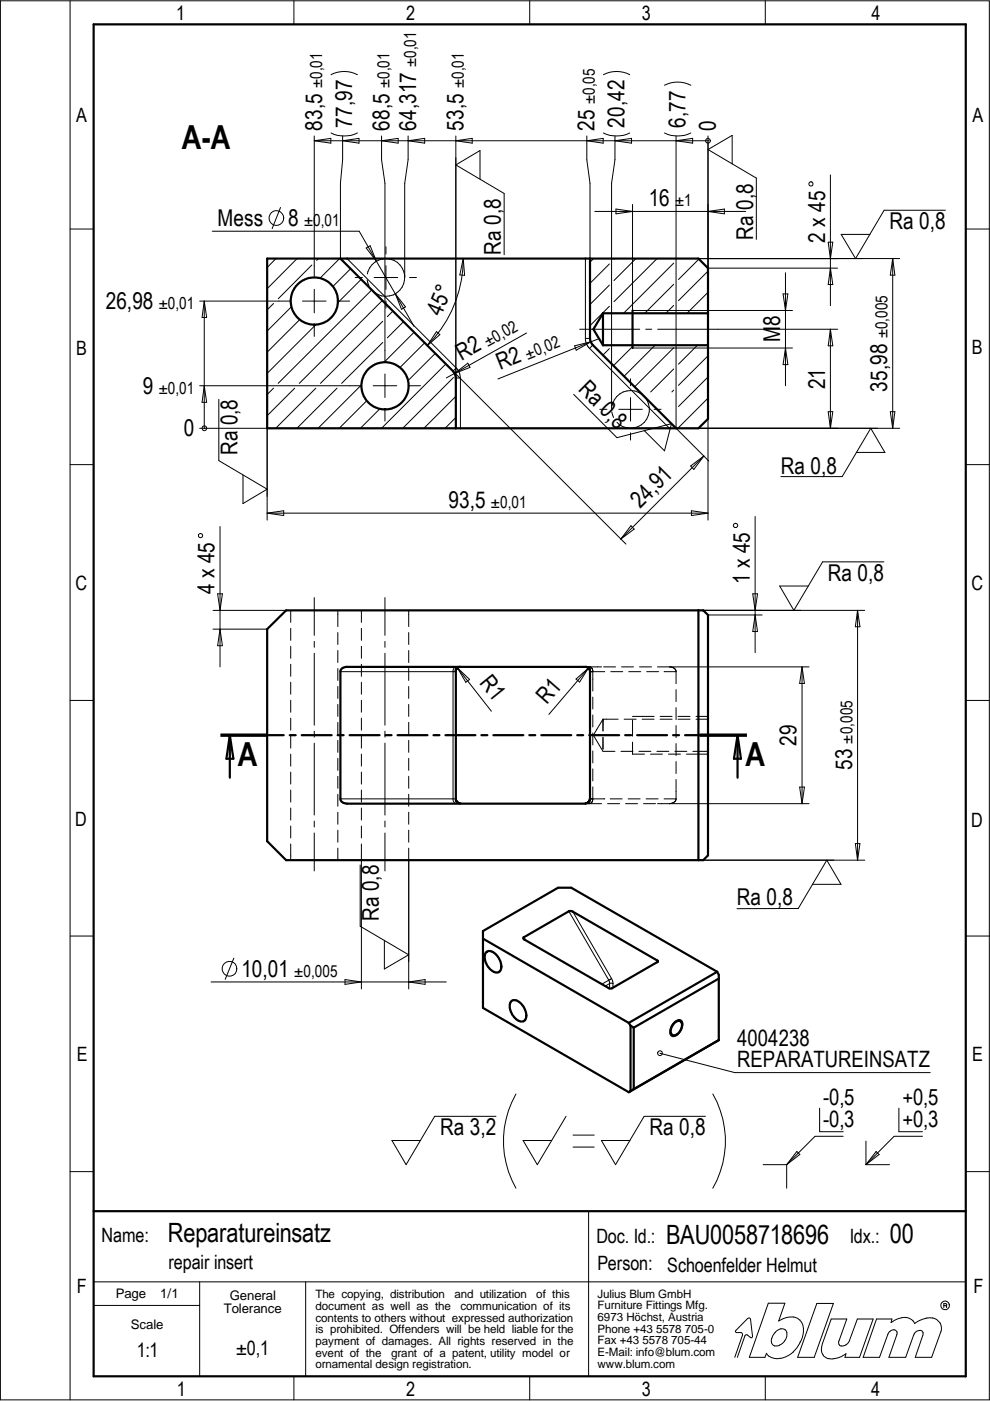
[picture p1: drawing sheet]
<svg xmlns="http://www.w3.org/2000/svg" width="210mm" height="297mm" viewBox="0 0 210 297" stroke-linecap="round" stroke-linejoin="round" font-family="sans-serif">
<g fill="none" stroke="#000" stroke-width=".21">
<path d="M.1 .2h209.7v296.6h-209.7zM14.9 .2v296.6M62.3 .2v5M70.2 15.8a6.1 6.1 0 0 1 5.6 0M112.3 .2v5M127.9 15.8a6.1 6.1 0 0 1 5.6 0M140.9 18.1a6.1 6.1 0 0 1 5.6 0M162.3 .2v5M66.6 29.8h83.5M66.6 28.8v30M66.6 29.8l3.5-.5v1.1zM70.2 28.2a6.5 6.5 0 0 0 5.6 0"/>
<path d="M72.6 28.8v5.1l-.4 5v15.9M72.6 29.8l3.5-.5v1.1zM80.9 28.8v5.1l.7 5v37.9M80.9 29.8l3.5-.5v1.1zM86.5 28.8v5.1l-.7 5v19.9M86.5 29.8l3.5-.5v1.1zM96.6 28.8v51.3h1v10.7M96.6 29.8l3.5-.5v1.1zM101.8 38v-6.1l-5.2 3.1 10.3 6v13M124.4 28.8v5.1l.7 5v15.9M124.4 29.8l3.5-.5v1.1zM127.9 28.2a6.5 6.5 0 0 0 5.6 0"/>
<path d="M130.4 28.8v5.1l-.7 5v47.9M130.4 29.8l3.5-.5v1.1zM140.9 28.2a6.5 6.5 0 0 0 5.6 0M143.3 28.8v62l7 6.9M143.3 29.8l3.6-.5v1.1zM150.1 29.8h.1M150.1 28.8v44.4M155.2 34.8v-6.1l-5.1 3 10.3 6.1v13M176.1 37.1v27.7M14.9 48.6h5M45 49h31.2l3.6 6.4M58.5 54.8l-1.9 1.9"/>
<path d="M59.5 44l-1.8 4.5M63 54.8l-6.4 6.4M66.1 56.2l-7.1 7.1M67.5 54.8l-.4 .4M72 54.8l-4.1 4.2M73.6 54.8l23.1 23.2M74.3 57l-3.7 3.7M75.3 58.8h1.5M76.6 59.2l-5 5M77.6 52.6l.9-.5 1.3 3.3zM77.9 59.4l.3 1.2M77.9 58.1a4 4 0 0 1 5.4-3 4 4 0 0 1 1.8 6 4 4 0 0 1-6.1 .5"/>
<path d="M79.3 58.8h5M79.8 55.4l4 6.9M81.8 52.3v1.5M81.8 56.3v5M86.8 58.8h1.5M98.2 54.8a26.1 26.1 0 0 1-7.6 18.5M98.2 54.8l.3 3.6-1-.1zM124.1 54.8v17M125.9 54.8l-.8 .8M126.1 44.8h32M129.2 56l-4.1 4.1M130.3 54.8l-.1 .2"/>
<path d="M130.6 44.3l3.5 .5-3.5 .5zM134.1 43.3v22.5h33.9M134.8 54.8l-4.6 4.7M139.3 54.8l-9.1 9.2M142.8 55.8l-10.6 10.6M148.1 54.8h42.7M148.2 54.9l-4.4 4.4M150.1 57.5l-6.3 6.3M150.1 44.8l3.5-.5v1zM150.1 56.9h27.5M166.5 57.8v24M175.6 51.4h1l-.5 3.4z"/>
<path d="M176.1 56.9l.5 3.4h-1zM189.3 54.8v36M189.3 54.8l.4 3.5h-.9zM200.4 44.6h-12.9l-6.1 10.2-3-5.1h6M204.8 48.6h5M42.3 63.8h19.3M43.3 63.8v27M43.3 63.8l.5 3.5h-1zM58 64.3l-1.4 1.4M61.8 65l-5.2 5.2M63.5 67.8l-6.9 6.9M64.1 63.8h5"/>
<path d="M66.6 61.3v5M66.6 68.8v2.5M67 68.8l-10.4 10.4M71.6 63.8h2.5M78.8 61.5l-19.8 19.8M81.1 63.7l-17.6 17.6M81.2 68.1l-13.3 13.2M81.2 72.6l-8.8 8.7M81.6 79.3v5M81.8 63.8v1.5M83.3 66l-1.2 1.1M83.8 62.3l4 6.9"/>
<path d="M83.8 62.3l2.2 2.8-.9 .5zM85.6 68.2l-3.5 3.4M87.8 70.4l-6.4 6.4M90 72.7l-5.2 5.2M92.3 74.9l-5.8 5.8M92.5 70.3l.8 .7-2.7 2.3zM94.5 77.2l-13.6 13.6M96.4 79.2l-1.8 .9M96.4 79.2l2.8-2.2 .5 .9zM96.7 78l-.6 .7 36.6 36.7M96.7 78l.8 1.2 .1 .9M111.6 70.6l-15.2 8.6"/>
<path d="M121.8 73.3l3.5-.8-3.1 1.8zM122.9 69.8h12.7M124.1 71.8h1M124.1 71.8l.2 1.1 .7 1M125 73.9l16.9 16.9M125.3 72.5l-19.7 7.8M125.7 73.2l-.7 .7M127.1 71.8l-1.8 .7M129.2 60.5l-4.1 4.1M129.2 64.9l-4.1 4.1M129.2 73.9l-1.4 1.4M134.1 73.8h33.9"/>
<path d="M134.4 73.2l-4.2 4.2M136.9 69.8h1.3M138.9 73.2l-6.6 6.6M139.4 69.8h38.2M142.8 60.3l-6.1 6.1M142.8 64.8l-1.6 1.6M142.8 73.7l-8.2 8.3M142.8 78.2l-4.8 4.9M147.9 73.2l-4.1 4M150.1 62l-4.4 4.4M150.1 75.4l-6.3 6.3M150.1 79.9l-6.3 6.3"/>
<path d="M166 62.3h1l-.5 3.5zM166.5 73.8l.5 3.5h-1zM176.1 69.8v21M176.1 69.8l.5 3.5h-1zM14.9 98.5h5M42.3 90.8h14.3v19.5M42.3 81.8h34.3M43.3 90.8h.1M43.3 81.8l.5 3.5h-1zM46.4 84.7v13l10.2 6-5.1 3.1v-6.1M58 82.3l-1.4 1.4M62.5 82.3l-5.9 5.8"/>
<path d="M67 82.3l-8.5 8.5M71.5 82.3l-8.6 8.5M76.6 81.6l-9.2 9.2M77.8 85l-5.9 5.8M79.1 81.8h5M80.5 86.7l-4.1 4.1M81.6 86.8v2.5M86.6 81.8h2.6M96.1 80.1l-10.7 10.7M96.6 84l-6.7 6.8M96.6 88.5l-2.2 2.3M121.6 83.6l9.2 9.2 11.6-3-1.5 5.8-4.3-4.3"/>
<path d="M127.2 86.8h1.5M129.7 87.3l.4 1.2M129.8 86.1a4 4 0 0 1 5.4-3 4 4 0 0 1 1.8 5.9 4 4 0 0 1-6.2 .5M131.2 86.8h5M133.7 80.3v1.5M133.7 84.3v5M133.7 91.8v1.5M138.7 86.8h1.5M142.8 82.7l-.3 .4M143.7 90.8h.1M146.4 98.8l2.8-2.1-2.1 2.8zM148.1 90.8h42.7"/>
<path d="M149.2 96.7l-17.6 17.6M150.1 84.4l-6.3 6.3M150.1 88.8v21.5M175.6 87.3h1l-.5 3.5zM181.6 95.9h6l-3-5.1-6 10.2h-13M188.8 87.3h.9l-.4 3.5zM204.8 98.5h5M46.7 111.6v29.8M56.6 108.8h93.5M56.6 108.8l3.6-.5v1zM133.8 111.5l.7 .7-2.9 2.1zM146.6 108.3l3.5 .5-3.5 .5z"/>
<path d="M160.1 109.5v28.9M187.4 119.1h-13l-6.1 10.3-3-5.2h6.1M45.2 129.4h15.5M45.2 133.4h11.4M46.1 125.9h1.1l-.5 3.5zM46.7 133.4l.5 3.5h-1.1zM61.6 129.4v2.6M61.6 133.2v2.6M61.6 137v2.6M66.6 126.7v8M66.6 136v1.2M66.6 138.5v15.3"/>
<path d="M71.6 129.4v3.4M71.6 134.1v2.6M71.6 137.9v2.6M76.6 129.4v2.6M76.6 133.2v2.6M76.6 137v2.6M81.6 126.7v8M81.6 136v1.2M81.6 138.5v15.3M86.7 129.4v3.4M86.7 134.1v2.6M86.7 137.9v2.6"/>
<path d="M148.1 129.4h35.2M150.1 130.4h11.5M159.6 125.9h1l-.5 3.5zM160.1 130.4l.5 3.5h-1zM181.8 129.4v53M181.8 129.4l.5 3.5h-.9zM14.9 148.5h5M61.6 140.8v2.6M61.6 144.7v2.5M61.6 148.5v2.5M61.6 152.3v2.5M61.6 156.1v2.5"/>
<path d="M61.6 159.9v2.5M66.6 155v1.3M66.6 157.6v15.2M71.6 141.7v2.6M71.6 145.5v2.6M71.6 149.4v2.5M71.6 153.2v2.5M71.6 157v2.5M72.2 142.4h23.9M76.6 140.8v2.6M76.6 144.7v2.5M76.6 148.5v2.5"/>
<path d="M76.6 152.3v2.5M76.6 156.1v2.5M76.6 159.9v2.5M81.6 155v1.3M81.6 157.6v15.2M86.7 141.7v2.6M86.7 145.5v2.6M86.7 149.4v2.5M86.7 153.2v2.5M86.7 157v2.5M96.1 142.4h.5M96.1 142.4v27"/>
<path d="M96.7 141.4l-.5 .3-.1 .7M97 141.6l7.2 9.2M97 141.6l2.6 2.5-.8 .6zM122.1 144l2.7-2.4-1.9 3zM124.1 141.4h3.5M124.8 141.6l-8.4 9.9M125.1 142.4h3.1M125.1 141.4l.5 .4M125.6 141.8l.1 .4v4.3M125.6 141.8h.1M125.7 147.8v2.5M125.7 151.6v2.5"/>
<path d="M125.7 155.4v2.5M125.7 159.2v2.6M127.8 152.5v2.5M127.8 156.3v2.5M127.8 152.5h3.3M127.8 152.5l-2 3.4 2 3.4h2.6M128 141.4h2.5M129.5 142.4h2.5M131.7 159.3h2.5M131.8 141.4h2.5M132.3 152.5h2.6M133.3 142.4h2.5"/>
<path d="M134.1 152.7v3.4M134.1 157.4v2.5h2.6M134.1 151.9h4.6M135.5 159.3h2.5M135.6 141.4h2.5M136.1 152.5h2.6M137.1 142.4h2.6M137.9 159.9h2.6M139.3 159.3h2.5M139.4 141.4h32.1M140 152.5h2.5M140 151.9h2.5"/>
<path d="M140.8 142.4h2.5M141.7 159.9h2.6M142.2 141.4h.1M142.4 141.4l.6 .3 .3 .6v2.6M143.1 159.3h2.5M143.3 142v.1M143.3 146.2v2.6M143.3 150v2.6M143.3 153.8v2.6M143.3 157.6v2.6M143.8 152.5h2.5M143.8 151.9h2.5"/>
<path d="M145.5 159.9h4.6M146.9 159.3h3.2M147.6 152.5h2.5M147.6 151.9h2.5M170.1 141.4v29M170.1 141.4l.5 3.5h-1.1zM204.8 148.5h5M61.6 163.7v2.5M61.6 167.5v2.6M61.6 171.3v2.6M61.6 175.1v2.6M61.6 178.9v3.5"/>
<path d="M66.6 174.1v1.2M66.6 176.6v8.1M71.6 160.8v2.5M71.6 164.6v2.5M71.6 168.4v2.5M71.6 172.2v2.6M71.6 176v2.6M71.6 179.8v2.6M72.2 169.4h23.9M76.6 163.7v2.5M76.6 167.5v2.6M76.6 171.3v2.6"/>
<path d="M76.6 175.1v2.6M76.6 178.9v30.8M81.6 174.1v1.2M81.6 176.6v8.1M86.7 160.8v2.5M86.7 164.6v2.5M86.7 168.4v2.5M86.7 172.2v2.6M86.7 176v2.6M86.7 179.8v29.9M96.1 169.4l.1 .6 .5 .4M96.1 169.4h.5"/>
<path d="M124.1 170.4h3.5M125.1 169.4h3.1M125.7 166.8v2.8l-.1 .4-.5 .4M125.7 163v2.6M128.8 170.4h2.6M129.4 169.4h2.5M132.6 170.4h2.6M133.2 169.4h2.5M136.4 170.4h2.6M137 169.4h2.5M139.4 170.4h32.1M140.8 169.4h2.5"/>
<path d="M143.3 169.6v.1M143.3 161.5v2.5M143.3 165.3v4.2a1.47 1.47 0 0 1-1.3 .9M169.5 166.9h1.1l-.5 3.5zM181.4 178.9h.9l-.5 3.5zM14.9 198.5h5M76.4 183.4v13l10.3 6-5.2 3v-6M111.1 198.7l.3 .6M120.6 193.2l8.5 14.6M121.5 193.3l8.2 14.2M148.1 182.4h35.2M172.3 187.5h6l-3-5.1-6.1 10.2-12.9 .1"/>
<path d="M204.8 198.5h5M44.7 208.2h49.9M49.6 203.2l-1.8 4.4M73.2 207.7l3.4 .5-3.4 .5zM86.7 208.2l3.4-.5v1zM129.1 207.8l.1 .7M129.1 207.8l-1.5 .9M129.2 208.5h.8M129.2 208.5l-.9 .6M129.2 208.5v1.1M129.7 207.5l.3 1M129.7 207.5l-.6 .3"/>
<path d="M130 208.5v.9M139.3 203.6v.4M142.9 216.7a1.03 1.03 0 0 1 1.8-.1 2.64 2.64 0 0 1-2.1 3.2 1.15 1.15 0 0 1-.5-1.7l.4-.9zM105.2 236.7h-13l-6.1 10.2-3-5.1h6.1M109.4 231.9a20.2 20.2 0 0 0 0 20M120 236.7l-6.1 10.2-3-5.1h6.1M139.9 223.3l15.9 4.1h41.4M149.6 236.7h-13l-6.1 10.2-3-5.1h6.1M151.1 231.9a19.9 19.9 0 0 1 0 20M173.8 234.9v5h5M190.6 234.9v5h5M14.9 248.4h5"/>
<path d="M121.5 240.7h4.5M121.5 243.2h4.5M124.8 256.8v35M161.8 246.9h5M166.8 246.9v5M169 244.1l.6 .7-2.8 2.1zM178.8 240.9h-6l-6 6M183.6 246.9h5M183.6 241.9v5M185.8 244.1l.6 .7-2.8 2.1zM195.6 240.9h-6l-6 6M204.8 248.4h5"/>
<path d="M19.9 276.8h22.4M19.9 271.8h184.9M42.3 271.8v20M64.8 271.8v20M162.9 276.3h3.5l-1.3 3.8 1.8-.8 1.4-.1a2.43 2.43 0 0 1 2 2.4 6.3 6.3 0 0 1-5.5 6.5 2.23 2.23 0 0 1-2.3-1.2l-.3 .9h-3.3zM173.2 276.4h3.5l-4.1 11.4h-3.5zM176.2 279.7h3.3l-1.6 4.6a.8 .8 0 0 0 .2 1 .8 .8 0 0 0 1.1-.1l.4-.3 .4-.5 1.8-4.7h3.3l-2.9 8.1h-3l.2-.8a4.3 4.3 0 0 1-4.3 .8 2.36 2.36 0 0 1-.7-3zM185.8 279.7h3.3l-.2 .7a3.6 3.6 0 0 1 4.6-.4l.4 .6a4.4 4.4 0 0 1 4.8-.8 2.17 2.17 0 0 1 .8 2.6l-2 5.4h-3.4l1.6-4.8v-.5a1.12 1.12 0 0 0-1.9 .4l-1.8 4.9h-3.5l1.7-4.8a.86 .86 0 0 0-.6-1 .86 .86 0 0 0-1 .4l-.3 .5-1.8 4.9h-3.5zM200.1 276.8h.5M200.6 276.8l.1 .4M200.6 276.8a.21 .21 0 0 0 .1-.2 .21 .21 0 0 0-.2-.2h-.4v.8M62.3 291.8v5"/>
<path d="M112.3 291.8v5M155.8 287.8l1.6-4.8-.1-.4-1.2-.1-.2-.3 2.8-2.8 .4 .3 .5 3.6a.27 .27 0 0 1-.2 .3 .27 .27 0 0 1-.3-.1l-.7-.5-.4 .1-1.7 4.7M162.3 291.8v5M164.5 282.4a1.34 1.34 0 0 1 2.3 0v.2a2.45 2.45 0 0 1-.6 2l-1 .7-.9 .1a1.41 1.41 0 0 1-.5-2.1z"/>
<circle cx="150.1" cy="29.8" r=".49"/>
<circle cx="171.9" cy="39" r=".44"/>
<circle cx="58.6" cy="46.2" r="1.57"/>
<circle cx="43.3" cy="90.8" r=".49"/>
<circle cx="42.5" cy="113.6" r=".44"/>
<circle cx="156" cy="111.4" r=".46"/>
<circle cx="48.6" cy="205.4" r="1.56"/>
<circle cx="139.9" cy="223.3" r=".51"/>
<circle cx="200.4" cy="276.8" r=".91"/>
</g>
<g fill="none" stroke="#000" stroke-width=".47">
<path d="M19.9 5.2h184.9v286.6h-184.9zM72.2 54.8l24.1 24.2 .3 1.1v10.7M72.2 54.8h52.9M72.2 54.8h-15.6v36h40M125.1 54.8v17l.2 .8 .4 .6 17.6 17.6M125.1 54.8h23l2 2.1v31.9l-2 2h-4.8M127.8 66.4h22.3M127.8 66.4l-2 3.4 2 3.4M127.8 73.2h22.3M127.8 66.4v6.8M134.1 65.8v8M96.6 90.8h46.7"/>
<path d="M56.6 133.4l4.1-4h88.4l1 1v51l-1 1h-88.4l-4.1-4zM148.1 129.4v53M48.7 155.9l.8 5h-1.5zM48.7 155.9v9M56.7 155.9h3.5M61.4 155.9h1.3M64 155.9h6.3M71.6 155.9h1.3M74.1 155.9h6.4M81.7 155.9h1.3M84.3 155.9h6.3M91.9 155.9h1.3"/>
<path d="M94.4 155.9h6.4M97.6 141.4l-.6 .1-.4 .6v27.5l.4 .5 .6 .2M102.1 155.9h1.2M104.6 155.9h6.4M112.2 155.9h1.3M114.8 155.9h6.3M122.4 155.9h1.3M124.9 155.9h6.4M125.1 142.4v27l-.4 .7-.6 .2M125.1 142.4l-.1-.6-.6-.4h-51.2a1.01 1.01 0 0 0-1 1v27a1.28 1.28 0 0 0 1.4 1h50.5M132.5 155.9h1.3M135.1 155.9h6.3"/>
<path d="M142.7 155.9h1.3M145.2 155.9h3.1M156.4 155.9v9M156.4 155.9l.7 5h-1.5zM102.4 199l30.9 17.9M111 198.7l9.6-5.5h.6l18.2 10.4 .1 .3-9.7 5.6-.6 .1-18-10.4-.2-.2zM103 202l.5-.4 .9 .2 .6 .4 .7 .8 .6 1.6-.1 .9-.4 .6-.3 .1-.8-.1-1.2-1.1-.7-1.6v-.9zM108.3 212.3l.5-.3 .8 .1 .8 .6 .5 .5 .7 1.8-.1 .8-.3 .6-.3 .2-.9-.1-.6-.4-.7-.9-.6-1.5v-.8zM133.3 216.9l.4 .6M133.7 217.5l.7 .4M133.7 217.5v13.9M134.4 217.9v13l-.7 .5"/>
<path d="M142.8 217l.9-.5h.5a.91 .91 0 0 1 .4 1l-.3 .9-.4 .5-.5 .5-.6 .1a.65 .65 0 0 1-.6-.6l.1-1zM152.1 206l-18.8 10.9M152.1 206l.3 .7v13.8M152.1 206l-31-17.8h-2.8l-15.9 9.2v16.3l30.9 17.9M152.4 207.5l-18 10.4M133.7 231.4l-.4 .2M152.4 220.5l-19.1 11.1M152.4 220.5h.1M152.4 220.5l-.3 .2M19.9 256.8h184.9"/>
<circle cx="66.7" cy="63.8" r="5"/>
<circle cx="81.6" cy="81.8" r="5"/>
</g>
<path d="M46.7 155.9h10M148.3 155.9h10.1" fill="none" stroke="#000" stroke-width=".72" stroke-linecap="butt"/>
<g font-size="7">
<text x="38.6" y="31.6">A-A</text>
<text x="50.4" y="162.5">A</text>
<text x="158" y="162.5">A</text>
</g>
<g font-size="5.6">
<text x="35.6" y="263.4">Reparatureinsatz</text>
<text x="141.2" y="263.7">BAU0058718696</text>
<text x="188.7" y="263.4">00</text>
</g>
<g font-size="4.9">
<text x="68.3" y="27.7" transform="rotate(-90 68.3 27.7)">83,5</text>
<text x="74.6" y="27.1" transform="rotate(-90 74.6 27.1)">77,97</text>
<text x="82.5" y="27.7" transform="rotate(-90 82.5 27.7)">68,5</text>
<text x="88.2" y="27.7" transform="rotate(-90 88.2 27.7)">64,317</text>
<text x="98.3" y="27.7" transform="rotate(-90 98.3 27.7)">53,5</text>
<text x="126.1" y="27.7" transform="rotate(-90 126.1 27.7)">25</text>
<text x="132.4" y="27.1" transform="rotate(-90 132.4 27.1)">20,42</text>
<text x="145.3" y="27.1" transform="rotate(-90 145.3 27.1)">6,77</text>
<text x="151.8" y="27.7" transform="rotate(-90 151.8 27.7)">0</text>
<text x="46.1" y="47.9">Mess</text>
<text x="61.1" y="47.9">8</text>
<text x="137.5" y="43.7">16</text>
<text x="159.7" y="50.8" transform="rotate(-90 159.7 50.8)">Ra 0,8</text>
<text x="174.9" y="51.4" transform="rotate(-90 174.9 51.4)">2 x 45</text>
<text x="188.6" y="48.6">Ra 0,8</text>
<text x="106.2" y="54" transform="rotate(-90 106.2 54)">Ra 0,8</text>
<text x="22.4" y="65.5">26,98</text>
<text x="93.5" y="67.2" transform="rotate(-67 93.5 67.2)">45°</text>
<text x="97.8" y="76.6" transform="rotate(-29 97.8 76.6)">R2</text>
<text x="165.4" y="72.6" transform="rotate(-90 165.4 72.6)">M8</text>
<text x="30.3" y="83.5">9</text>
<text x="106" y="78.5" transform="rotate(-22 106 78.5)">R2</text>
<text x="122.4" y="82.8" transform="rotate(45 122.4 82.8)">Ra 0,8</text>
<text x="174.9" y="82.6" transform="rotate(-90 174.9 82.6)">21</text>
<text x="188.1" y="83" transform="rotate(-90 188.1 83)">35,98</text>
<text x="39" y="92.5">0</text>
<text x="50.4" y="96.5" transform="rotate(-90 50.4 96.5)">Ra 0,8</text>
<text x="165.5" y="100.4">Ra 0,8</text>
<text x="95.1" y="107.7">93,5</text>
<text x="135.7" y="107.9" transform="rotate(-45 135.7 107.9)">24,91</text>
<text x="159" y="123.9" transform="rotate(-90 159 123.9)">1 x 45</text>
<text x="175.5" y="123.1">Ra 0,8</text>
<text x="45.5" y="126" transform="rotate(-90 45.5 126)">4 x 45</text>
<text x="101.5" y="144.9" transform="rotate(51 101.5 144.9)">R1</text>
<text x="115.9" y="149.6" transform="rotate(-49 115.9 149.6)">R1</text>
<text x="168.9" y="158.1" transform="rotate(-90 168.9 158.1)">29</text>
<text x="180.7" y="163.2" transform="rotate(-90 180.7 163.2)">53</text>
<text x="156.2" y="192">Ra 0,8</text>
<text x="80.3" y="195.2" transform="rotate(-90 80.3 195.2)">Ra 0,8</text>
<text x="51.2" y="207.1">10,01</text>
<text x="93.3" y="240.7">Ra 3,2</text>
<text x="137.7" y="240.7">Ra 0,8</text>
</g>
<g font-size="4.8">
<text x="156.3" y="221.8">4004238</text>
<text x="156.3" y="226.3">REPARATUREINSATZ</text>
<text x="174.5" y="234.4">-0,5</text>
<text x="174.5" y="238.9">-0,3</text>
<text x="191.3" y="234.4">+0,5</text>
<text x="191.3" y="238.9">+0,3</text>
</g>
<g font-size="4.2">
<text x="37.3" y="4.2">1</text>
<text x="86.1" y="4.2">2</text>
<text x="136.1" y="4.2">3</text>
<text x="184.8" y="4.2">4</text>
<text x="16.2" y="26">A</text>
<text x="206.2" y="26">A</text>
<text x="16.2" y="75.3">B</text>
<text x="206.1" y="75.1">B</text>
<text x="16" y="125.1">C</text>
<text x="206" y="125.1">C</text>
<text x="16" y="175">D</text>
<text x="205.9" y="175.3">D</text>
<text x="16.3" y="225">E</text>
<text x="206.1" y="225">E</text>
<text x="21.5" y="263.4">Name:</text>
<text x="126.4" y="263.5">Doc. Id.:</text>
<text x="180.2" y="263.5">Idx.:</text>
<text x="35.7" y="269">repair insert</text>
<text x="126.7" y="269.3">Person:</text>
<text x="141.5" y="269.7">Schoenfelder Helmut</text>
<text x="16.3" y="274.2">F</text>
<text x="206.4" y="274.2">F</text>
<text x="29" y="287.7">1:1</text>
<text x="50.1" y="287.3">±0,1</text>
<text x="37.5" y="296">1</text>
<text x="86.1" y="296">2</text>
<text x="136.1" y="296">3</text>
<text x="184.7" y="296">4</text>
</g>
<g font-size="3.5">
<text x="88.3" y="14.2" transform="rotate(-90 88.3 14.2)">±0,01</text>
<text x="68.3" y="18.7" transform="rotate(-90 68.3 18.7)">±0,01</text>
<text x="82.6" y="18.7" transform="rotate(-90 82.6 18.7)">±0,01</text>
<text x="98.3" y="18.7" transform="rotate(-90 98.3 18.7)">±0,01</text>
<text x="126.1" y="22.1" transform="rotate(-90 126.1 22.1)">±0,05</text>
<text x="64.5" y="47.9">±0,01</text>
<text x="143.1" y="43.7">±1</text>
<text x="33.7" y="65.5">±0,01</text>
<text x="188.2" y="71.8" transform="rotate(-90 188.2 71.8)">±0,005</text>
<text x="103.4" y="73.6" transform="rotate(-29 103.4 73.6)">±0,02</text>
<text x="111.9" y="76.3" transform="rotate(-22 111.9 76.3)">±0,02</text>
<text x="33.7" y="83.5">±0,01</text>
<text x="104.1" y="107.7">±0,01</text>
<text x="180.7" y="157.6" transform="rotate(-90 180.7 157.6)">±0,005</text>
<text x="62.4" y="207.1">±0,005</text>
</g>
<g font-size="2.8">
<text x="24.6" y="275.2">Page</text>
<text x="34" y="275.2">1/1</text>
<text x="48.7" y="275.5">General</text>
<text x="27.7" y="281.7">Scale</text>
<text x="47.5" y="278.3">Tolerance</text>
</g>
<g font-size="2.5">
<text x="66.9" y="275.3">The copying, distribution</text>
<text x="96.4" y="275.3">and utilization</text>
<text x="113.7" y="275.3">of this</text>
<text x="126.7" y="275.2">Julius Blum GmbH</text>
<text x="66.9" y="277.7">document as well as the</text>
<text x="66.9" y="280.2">contents to others without expressed authorization</text>
<text x="97.6" y="277.7">communication of its</text>
<text x="126.7" y="277.6">Furniture Fittings Mfg.</text>
<text x="126.7" y="280.1">6973 Höchst, Austria</text>
<text x="66.9" y="282.7">is prohibited. Offenders will be held liable for the</text>
<text x="66.9" y="285.2">payment of damages. All rights reserved in the</text>
<text x="66.9" y="287.6">event of the</text>
<text x="82.9" y="287.6">grant of a patent, utility model or</text>
<text x="126.7" y="282.5">Phone +43 5578 705-0</text>
<text x="126.7" y="285">Fax +43 5578 705-44</text>
<text x="126.7" y="287.5">E-Mail: info@blum.com</text>
<text x="66.9" y="290.1">ornamental design registration.</text>
<text x="126.7" y="289.9">www.blum.com</text>
</g>
</svg>
